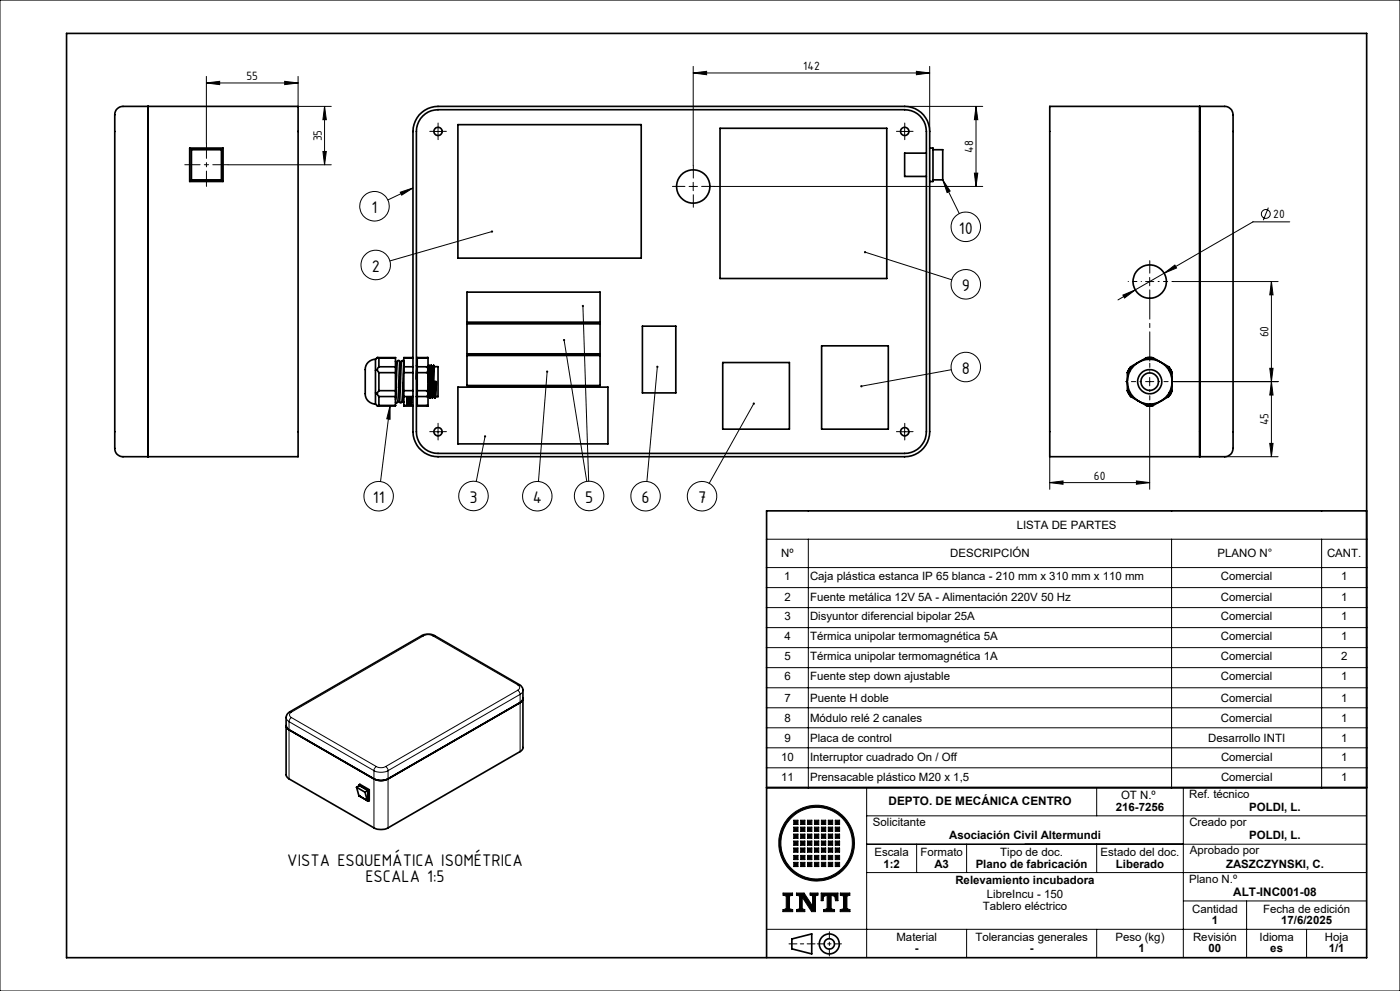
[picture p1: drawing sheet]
<svg xmlns="http://www.w3.org/2000/svg" width="420mm" height="297mm" viewBox="0 0 420 297" stroke-linecap="round" stroke-linejoin="round" font-family="sans-serif">
<g fill="none" stroke="#000" stroke-width=".3">
<path d="M0 0h420v297h-420zM208 19.9v29.7M278.9 19.9v19.5M61.9 24.9l4-.5v1zM61.9 22.9v20M61.9 24.9h27.5M85.4 24.4l4 .5-4 .5zM89.4 22.9v9h10M97.4 31.9v17.5M97.4 31.9l.5 4h-1zM130.1 39.4h2.5M131.4 38.1v2.5"/>
<path d="M208 21.9l4-.5v1zM208 21.9h70.9M270.2 39.4h2.5M271.4 38.1v2.5M271.4 31.9h23.4M274.9 21.4l4 .5-4 .5zM292.8 31.9l.5 4h-1zM292.8 31.9v24M68.4 49.4h31M96.9 45.4h1l-.5 4zM120.1 57.6l3.8-1.3-3.4 2.2zM123.9 56.3l-7.6 3.6"/>
<path d="M206.7 55.9h2.5M208 54.6v2.5M214.2 55.9h80.6M282.8 53.9l2.2 3.4-.9 .4zM282.8 53.9l5 10.1M292.3 51.9h1l-.5 4zM147.6 69.4l-30.7 8.8M259.5 75.6l26 8.3M380.5 62.2l-1.5 3.8M386.9 66.5h-11l-26.6 15.4M174.9 91.7l1.7 52.5M336.9 88.4l3.7-1.5-3.2 2.4z"/>
<path d="M340.6 86.9l-5.2 3M343.7 84.4h2.4M344.9 83.1v2.6M349.3 81.9l3.2-2.5 .5 .9zM349.3 81.9l-8.7 5M351.9 84.4h31.5M381.4 84.4l.5 4h-1zM381.4 84.4v52.5M164.1 111.4l-2.6 32.9M169.2 101.9l6.8 42.4M197.2 109.9l-3.1 34.4M285.4 110.8l-27 4.9"/>
<path d="M343.7 114.4h2.4M344.9 113.1v2.5M352.2 114.4h31.2M380.9 110.4h1l-.5 4zM381.4 114.4l.5 4h-1zM117 121.6l-2.8 22.7M117 121.6v4.1l-1-.2zM130.1 129.4h2.5M131.4 128.1v2.5M145.5 130.8l-2.6 13.5M226.1 121l-13.3 23.8M270.2 129.4h2.5"/>
<path d="M271.4 128.1v2.5M314.9 136.9v9.7M344.9 121.6v25M367.4 136.9h16M380.9 132.9h1l-.5 4zM314.9 144.6l4-.5v1zM314.9 144.6h30M340.9 144.1l4 .5-4 .5zM230 161.6h180M230 170.1h180M230 176.1h180M242.5 161.6v74.5"/>
<path d="M351.5 161.6v74.5M396.5 161.6v74.5M126.5 190.5l.5 .1M127 190.6a2.96 2.96 0 0 1 2.9 0M127 190.6l-39.6 22.8M129.9 190.6l25.4 14.6M130.4 190.5l-.5 .1M230 182.1h180M230 188.1h180M230 194.1h180M85.8 215l.2 .6 .7 .7M86.7 216.3v17.1"/>
<path d="M86.7 216.3l25.5 14.7M86.9 213.4h.5M87.4 213.4a.86 .86 0 0 0-.6 .8 .86 .86 0 0 0 .6 .8M87.4 215l-.5 .6-.2 .7M87.4 215l25.5 14.7M155.3 205.2a.86 .86 0 0 1 .6 .9 .86 .86 0 0 1-.6 .8M155.3 206.9l.5 .5 .2 .7M155.3 206.9l-39.6 22.8M155.8 205.2h-.5M156 208.1v17.1M156 208.1l-39.6 22.9M156.9 206.9l-.2 .6-.7 .6"/>
<path d="M230 200.1h180M230 206.1h180M230 212.1h180M230 218.1h180M112.2 231a4.7 4.7 0 0 0 4.2 0M112.2 231v17.1M112.9 229.7l-.6 .7-.1 .6M112.9 229.7a2.96 2.96 0 0 0 2.8 0M115.7 229.7l.6 .7 .1 .6M116.4 231v17.1M230 224.1h180M230 230.1h180"/>
<path d="M260 236v51M329 236v8.5M359.2 236h-4.2v51M238.1 245.8h1.3v1.3h-1.3zM238.1 247.9h1.3v1.3h-1.3zM238.1 250h1.3v1.2h-1.3zM238.1 252.1h1.3v1.2h-1.3zM238.1 254.1h1.3v1.3h-1.3zM238.1 256.4h1.3v1.2h-1.3zM238.1 258.4h1.3v1.3h-1.3zM240.2 245.8h1.3v1.3h-1.3zM240.2 247.9h1.3v1.3h-1.3z"/>
<path d="M240.2 250h1.3v1.2h-1.3zM240.2 252.1h1.3v1.2h-1.3zM240.2 254.1h1.3v1.3h-1.3zM240.2 256.4h1.3v1.2h-1.3zM240.2 258.4h1.3v1.3h-1.3zM242.3 245.8h1.3v1.3h-1.3zM242.3 247.9h1.3v1.3h-1.3zM242.3 250h1.3v1.2h-1.3zM242.3 252.1h1.3v1.2h-1.3zM242.3 254.1h1.3v1.3h-1.3zM242.3 256.4h1.3v1.2h-1.3zM242.3 258.4h1.3v1.3h-1.3z"/>
<path d="M244.3 245.8h1.3v1.3h-1.3zM244.3 247.9h1.3v1.3h-1.3zM244.3 250h1.3v1.2h-1.3zM244.3 252.1h1.3v1.2h-1.3zM244.3 254.1h1.3v1.3h-1.3zM244.3 256.4h1.3v1.2h-1.3zM244.3 258.4h1.3v1.3h-1.3zM246.4 245.8h1.3v1.3h-1.3zM246.4 247.9h1.3v1.3h-1.3zM246.4 250h1.3v1.2h-1.3zM246.4 252.1h1.3v1.2h-1.3zM246.4 254.1h1.3v1.3h-1.3z"/>
<path d="M246.4 256.4h1.3v1.2h-1.3zM246.4 258.4h1.3v1.3h-1.3zM248.5 245.8h1.3v1.3h-1.3zM248.5 247.9h1.3v1.3h-1.3zM248.5 250h1.3v1.2h-1.3zM248.5 252.1h1.3v1.2h-1.3zM248.5 254.1h1.3v1.3h-1.3zM248.5 256.4h1.3v1.2h-1.3zM248.5 258.4h1.3v1.3h-1.3zM250.6 245.8h1.3v1.3h-1.3zM250.6 247.9h1.3v1.3h-1.3zM250.6 250h1.3v1.2h-1.3z"/>
<path d="M250.6 252.1h1.3v1.2h-1.3zM250.6 254.1h1.3v1.3h-1.3zM250.6 256.4h1.3v1.2h-1.3zM250.6 258.4h1.3v1.3h-1.3zM260 253h150M260 244.5h150M275 253v8.5M290 253v8.5M329 253v8.5M230 278.5h180M234.9 267.6h2.9v.7l-.9 .2v3.8l.9 .3v.6h-2.9v-.5l1-.4v-3.8l-1-.2zM238.9 267.6h2.3l2.6 3.9v-3l-.8-.3v-.6h2.4v.6l-.7 .3v4.7h-1.2l-2.8-4.3v3.4l.7 .3v.6h-2.4v-.6l.9-.3v-3.8l-1-.2z"/>
<path d="M246.3 267.6h5.1v2.3h-.8l-.2-1.3-1.1-.3v4l1.1 .4v.5h-3.3v-.5l1-.4v-4l-1 .3-.2 1.3h-.6zM252.1 267.6h2.9v.7l-.9 .2v3.8l.9 .3v.6h-2.9v-.5l.9-.4v-3.8l-.9-.2zM260 261.5h150M290 278.5v8.5M329 278.5v8.5M355 270h55M374 270v17M392 278.5v8.5"/>
<circle cx="112.4" cy="61.8" r="4.4"/>
<circle cx="112.7" cy="79.4" r="4.4"/>
<circle cx="289.7" cy="68" r="4.4"/>
<circle cx="379.8" cy="64.1" r="1.32"/>
<circle cx="289.7" cy="85.2" r="4.4"/>
<circle cx="289.7" cy="110" r="4.4"/>
<circle cx="113.6" cy="148.7" r="4.4"/>
<circle cx="142" cy="148.6" r="4.4"/>
<circle cx="161.2" cy="148.7" r="4.4"/>
<circle cx="176.7" cy="148.6" r="4.4"/>
<circle cx="193.7" cy="148.7" r="4.4"/>
<circle cx="210.6" cy="148.7" r="4.4"/>
<circle cx="245" cy="252.7" r="10.7"/>
<circle cx="245" cy="252.7" r="11.4"/>
</g>
<g fill="none" stroke="#000" stroke-width=".5">
<path d="M20 10h390v277h-390zM35.1 32.6l.8-.5 1-.2h52.5v105h-52.5a2.81 2.81 0 0 1-2.5-3.7v-97.6a4.1 4.1 0 0 1 .7-3zM44.4 31.9v105M125.7 34.5a7.6 7.6 0 0 1 5.7-2.6h140a7.5 7.5 0 0 1 7.5 7.5v90a7.5 7.5 0 0 1-7.5 7.5h-140a7.5 7.5 0 0 1-7.5-7.5v-90a7.8 7.8 0 0 1 1.8-4.9zM126.8 34.8a6.3 6.3 0 0 1 4.6-1.9h140a6.5 6.5 0 0 1 6.5 6.5v90a6.5 6.5 0 0 1-6.5 6.5h-140a6.5 6.5 0 0 1-6.5-6.5v-90a6.6 6.6 0 0 1 1.9-4.6zM137.4 37.4h55v40h-55zM216 38.4h50v45.1h-50zM314.9 31.9h52.5a2.89 2.89 0 0 1 2.5 3.7v97.6a2.86 2.86 0 0 1-2.5 3.7h-52.5zM359.9 31.9v105M56.9 44.4h10v10h-10zM57.4 44.9h9v9h-9zM277.9 45.9h-6.5v7h6.5"/>
<path d="M278.9 44.4h1v10h-1M279.9 44.9h2.9v9h-2.9M140.1 87.6h39.9v9h-39.9zM140.1 97h39.9v9h-39.9zM192.7 97.8h10v20h-10zM112.6 107.7a3.4 3.4 0 0 0-3 4.2v4.1a6.1 6.1 0 0 0 .9 4.2l1 .7 1.1 .2M112.6 107.7v13.4M112.6 117.8l.6 .2M113.2 110.8l.5 .9M113.2 118l.5 .8M113.2 107.2h.5M113.2 107.2h5.4"/>
<path d="M113.2 110.8l-.6 .2M113.2 107.2l-.6 .5M113.7 117.1l-.5 .9M113.7 109.9l-.5 .9M113.7 118.8h4.9M113.7 107.2v2.7M113.7 111.7v5.4M113.7 118.8v2.7M113.7 117.1h4.9M113.7 111.7h4.9M113.7 109.9h4.9M113.7 107.2h4.9"/>
<path d="M118.6 109.9v1.8M118.6 117.1v1.7M118.6 108.4h.6l-.5 11.5M118.6 107.2v2.7M118.6 111.7v5.4M118.6 118.8v2.7M119.6 116.1l-.3 4.3-.2 .4-.4-.3M119.6 114.9v1.2M119.9 108.4l-.4-.4-.3 .8M120.4 108.9l-.6 11.5M120.5 108.4l-.6 .1-.3 7.6M120.9 115.5l-.4 5-.3 .3-.4-.4"/>
<path d="M120.9 114.9v.6M121.1 108.3l-.1-.2h-.4l-.2 .6M121.1 109.9v1.8M121.1 117.1v1.7M121.1 108.7l-.2 6.8M121.1 118.8h2.8M121.1 117.1h2.8M121.1 111.7h2.8M121.1 109.9h2.8M121.1 107.2v2.7M121.1 111.7v5.4M121.1 118.8v2.7"/>
<path d="M121.1 107.2h2.8M122.1 119.7l.3 .1M122.1 119.3l.3 .1 .8-.1M122.1 119.2h.1M122.1 119.2l.6 .2M122.1 119.6v.1M122.1 119.6l.3 .2M122.3 119.3h.1M122.2 119.2h.9M122.2 119.7h.1M122.2 119.7l.2 .1M122.2 119.1v.1"/>
<path d="M122.2 119.6v.1M122.3 119.7l.1 .1M122.3 119.3l.4 .1M122.4 119.5l.4 .1M122.4 119.5l-.3 .2M122.4 119.5h.1M122.4 119.5l-.3 .1M122.4 119.6l-.1 .1M122.4 119.5l.3 .2-.3-.1M122.4 119.5l-.2 .2M122.4 119.5v.1M122.4 119.8h.1"/>
<path d="M122.7 119.1l.5 .2M122.7 119.1l-.6 .2M122.7 119.1l-.6 .1M122.7 119.1l.5 .1M122.7 119.1v.1M122.7 119.1l-.5 .1M122.7 119.2l-.4 .1M122.7 119.1h.2M122.7 119.2h.2M122.8 119.6l.3 .1M122.9 119.2l.1 .1M122.9 119.1v.1"/>
<path d="M122.9 119.1l.2 .1M123 119.3l-.3 .1M123 119.5h.1M123 119.7h.1M123 119.5h.2M123 119.5v.2M123.1 119.2l-.1 .1M123.1 119.1v.1M123.2 119.8h.1M123.2 119.8v.1M123.2 119.5v.3M123.2 119.2h.1"/>
<path d="M123.2 119.2l-.5 .2M123.2 119.5h.1M123.9 107.2h-2.8M124.9 109.6l.2 .3M124.9 118.9h.1M125 118.9l.1 .3M125.2 117.1l3 .1a1.23 1.23 0 0 1 0 1.5l-3 .1M125.2 117.1v1.7M125.2 109.9h2.8l.4 .8-.4 1h-2.8M125.2 109.9v1.8M125.2 115.1l-.2 3.8M125.2 109.9l-.3 3.8"/>
<path d="M125.2 107.2v2.7M125.2 111.7v5.4M125.2 118.8v2.7M128.4 107.2h-3.2M128.4 107.2v14.4M128.4 118.9v.1M128.4 118.9h.3M128.6 109.5l-.2 .3M128.6 109.5l.2 .4M128.6 109.5h.1M128.6 109.5l-.2 4.9M128.7 118.9l.3 .4"/>
<path d="M128.8 109.9l-.4 8.9M129.1 109.9l-.4 9M129.3 109.5l-.2 .4h-.3M129.3 109.5l.3 .4M129.3 109.5l-.3 9.8M129.5 118.9l.2 .4M129.6 109.9l-.4 9-.2 .4M129.6 109.9h.3M129.9 109.9l-.4 9h-.3M130 118.9l-.3 .4M130 118.9h.2M130.1 109.5l-.2 .4"/>
<path d="M130.1 109.5l.2 .4M130.1 109.5l-.4 9.8M130.2 118.9l.3 .4M130.3 109.9l-.3 8.9M130.3 109.9h1.1v9h-.7M130.7 114.4l-.2 4.9M130.7 118.9l-.2 .4M130.7 118.8l.2-4.4h-.5l-.2 4.5M137.4 116h45v17h-45zM140.1 106.5h39.9v9h-39.9zM216.8 108.7h20v19.9h-20zM246.5 103.6h20v25h-20z"/>
<path d="M338.2 117.1l.5 .9M338.2 117.1l1 1.7M338.2 111.7v2.5M338.2 114.5v2.6M338.7 110.8l-.5 .9M338.7 118l.5 .8M338.7 110.8l.4 .2M339.1 117.8l-.4 .2M339.2 109.9l-.5 .9M339.2 109.9l-1 1.8M339.2 118.8l2 1.2M341.2 108.8l-2 1.1"/>
<path d="M343.9 107.2h2M343.9 107.2l-2.6 1.5M344.9 107.2h1M344.9 107.2h-1M344.9 107.2v.5M345.9 107.2l2.6 1.5M348.6 108.8l2 1.1M350.6 109.9l.6 .9M350.6 109.9l1 1.8M350.6 118.8l-2 1.2M350.7 117.8l.5 .2M351.2 110.8l.4 .9"/>
<path d="M351.2 118l-.6 .8M351.2 110.8l-.5 .2M351.6 117.1l-.4 .9M351.6 117.1l-1 1.7M351.6 111.7v2.5M351.6 114.5v2.6M112.6 121.1l.6 .5M113.7 121.5l-.5 .1M113.7 121.5h4.9M118.6 121.5l-5.4 .1M119.3 120.4h.5M120.6 120.4h.5v.2"/>
<path d="M121.1 121.5l2.8 .1M121.1 121.5h2.8M122.1 121l.6 .3 .5-.3M122.1 120.2h1.1M122.1 121h.1M122.1 121l.2 .2h.7M122.1 120.9v.1M122.2 120.2h.1M122.2 120.2l-.1 .1M122.2 120.6h-.1M122.2 121h.1M122.2 121l.5 .2"/>
<path d="M122.2 120.8v.2M122.3 121l.4 .2M122.3 120.8h.2l-.2 .2M122.3 120.8h.1M122.3 120.8l-.2 .2M122.4 120.5h.8M122.4 120.5h.1M122.4 120.8l-.2 .2M122.6 120.7l.6 .3M122.7 120.7h.1M122.7 120.7l-.1 .3M122.7 120.7l.5 .3"/>
<path d="M122.8 120.8l.2 .2M122.8 120.8v.2M122.8 120.8l.3 .2M122.9 120.3l-.8 .3M122.9 120.2l-.1 .1M122.9 120.2h.1M123 121.1v.1M123 121l-.3 .2M123.1 121h-.1M123.1 121l-.4 .2M123.1 120.8v.2M123.2 120.2h.1"/>
<path d="M123.2 120.2v.1M123.2 120.5v.1M123.2 120.5h.1M123.2 121h.1M123.2 121l-.2 .2M123.2 120.9v.1M123.2 120.3l-.7 .2M125.2 121.5l3.2 .1M341.3 120l2.6 1.5M343.9 121.5l1 .1M343.9 121.5h2M344.9 121.1v.5"/>
<path d="M345.9 121.5l-1 .1M348.5 120l-2.6 1.5M410 153.1h-180v133.9M156.9 206.9v17.3l-.4 .7-40.1 23.2a4.7 4.7 0 0 1-4.2 0l-25.5-14.7-.7-.6-.2-.6v-17.2a1.98 1.98 0 0 1 1.1-1.6l39.6-22.9a4.2 4.2 0 0 1 3.9 0l25.4 14.7 .9 .9 .2 .8M156.9 209.3l-.2 .6-.7 .7-39.6 22.8a4.7 4.7 0 0 1-4.2 0l-25.5-14.7-.5-.4-.4-.8M107 235.9l.8-.5 2.5 1.5M107 235.9l2.5 1.5M107 235.9l.7 2.6M107.7 238.5h.1M107.7 238.5l2.5 1.5M107.7 235.2l2.8 1.7M107.7 238.5l2.8 1.6"/>
<path d="M107.7 235.2v.3M107.7 235.2l.3-.1 2.8 1.6M109.5 237.4l.7 2.6M110.3 236.9l-.8 .5M110.3 236.9l-.1 3.1M110.5 236.9v3.2M110.8 236.7v3.3l-.3 .1M110.8 236.7l-.3 .2M230 236h180M230 236.1h180M237.6 281.4l5.9-1.5v6l-5.9-1.5z"/>
<circle cx="131.4" cy="39.4" r="1.24"/>
<circle cx="271.4" cy="39.4" r="1.24"/>
<circle cx="208" cy="55.9" r="5"/>
<circle cx="344.9" cy="84.4" r="5"/>
<circle cx="344.9" cy="114.4" r="6.7"/>
<circle cx="344.9" cy="114.4" r="2.63"/>
<circle cx="344.9" cy="114.4" r="3.6"/>
<circle cx="131.4" cy="129.4" r="1.24"/>
<circle cx="271.4" cy="129.4" r="1.24"/>
<circle cx="248.8" cy="282.9" r="2.98"/>
<circle cx="248.8" cy="282.9" r="1.55"/>
</g>
<path d="M236.7 282.9h7.8" fill="none" stroke="#000" stroke-width=".3" stroke-dasharray="6.1 1 1 1" stroke-dashoffset="3.7"/>
<path d="M248.8 279.2v7.3M245.2 282.9h7.2" fill="none" stroke="#000" stroke-width=".3" stroke-dasharray="6.1 1 1 1" stroke-dashoffset="4"/>
<g fill="#000">
<path d="M234.9 267.6v.7l1 .2v3.8l-1 .4v.5h2.9v-.6l-.9-.3v-3.8l.9-.2v-.7zM246.3 267.6v2.3h.6l.2-1.3 1-.3v4l-1 .4v.5h3.3v-.5l-1.1-.4v-4l1.1 .3 .2 1.3h.8v-2.3zM252.1 267.6v.7l.9 .2v3.8l-.9 .4v.5h2.9v-.6l-.9-.3v-3.8l.9-.2v-.7zM238.1 258.4v1.3h1.3v-1.3zM240.2 258.4v1.3h1.3v-1.3zM242.3 258.4v1.3h1.3v-1.3zM244.3 258.4v1.3h1.3v-1.3zM246.4 258.4v1.3h1.3v-1.3zM248.5 258.4v1.3h1.3v-1.3zM250.6 258.4v1.3h1.3v-1.3zM250.6 256.4v1.2h1.3v-1.2zM250.6 254.1v1.3h1.3v-1.3zM248.5 254.1v1.3h1.3v-1.3zM248.5 256.4v1.2h1.3v-1.2zM246.4 256.4v1.2h1.3v-1.2zM246.4 254.1v1.3h1.3v-1.3zM244.3 254.1v1.3h1.3v-1.3zM244.3 256.4v1.2h1.3v-1.2zM242.3 256.4v1.2h1.3v-1.2zM242.3 254.1v1.3h1.3v-1.3zM240.2 254.1v1.3h1.3v-1.3zM240.2 256.4v1.2h1.3v-1.2zM238.1 256.4v1.2h1.3v-1.2zM238.1 254.1v1.3h1.3v-1.3zM238.1 252.1v1.2h1.3v-1.2zM240.2 252.1v1.2h1.3v-1.2zM242.3 252.1v1.2h1.3v-1.2zM244.3 252.1v1.2h1.3v-1.2zM246.4 252.1v1.2h1.3v-1.2zM248.5 252.1v1.2h1.3v-1.2zM250.6 252.1v1.2h1.3v-1.2zM250.6 250v1.2h1.3v-1.2zM248.5 250v1.2h1.3v-1.2zM246.4 250v1.2h1.3v-1.2zM244.3 250v1.2h1.3v-1.2zM242.3 250v1.2h1.3v-1.2zM240.2 250v1.2h1.3v-1.2zM238.1 250v1.2h1.3v-1.2zM238.1 247.9v1.3h1.3v-1.3zM240.2 247.9v1.3h1.3v-1.3zM242.3 247.9v1.3h1.3v-1.3zM244.3 247.9v1.3h1.3v-1.3zM246.4 247.9v1.3h1.3v-1.3zM248.5 247.9v1.3h1.3v-1.3zM250.6 247.9v1.3h1.3v-1.3zM250.6 245.8v1.3h1.3v-1.3zM248.5 245.8v1.3h1.3v-1.3zM246.4 245.8v1.3h1.3v-1.3zM244.3 245.8v1.3h1.3v-1.3zM242.3 245.8v1.3h1.3v-1.3zM240.2 245.8v1.3h1.3v-1.3zM238.1 245.8v1.3h1.3v-1.3zM234.2 252.7a10.8 10.8 0 0 1 21.5 0 10.8 10.8 0 0 1-21.5 0zM233.6 252.7a11.4 11.4 0 0 0 22.8 0 11.4 11.4 0 0 0-22.8 0z" fill-rule="evenodd"/>
<path d="M238.9 267.6h2.3l2.6 3.9v-3l-.8-.3v-.6h2.4v.6l-.7 .3v4.7h-1.2l-2.8-4.3v3.4l.7 .3v.6h-2.4v-.6l.9-.3v-3.8l-1-.2z" fill-rule="evenodd"/>
</g>
<path d="M342.4 114.4h-4.7M344.9 111.9v-4.8M344.9 116.9v4.7M347.4 114.4h4.8" fill="none" stroke="#000" stroke-width=".3" stroke-dasharray="15.2 1.3 1.3 1.3" stroke-dashoffset="14.8"/>
<g fill="none" stroke="#000" stroke-width=".3" stroke-dasharray="15.2 1.3 1.3 1.3">
<path d="M130.2 39.4h-1.3M131.4 38.1v-1.2M132.7 39.4h1.2M270.2 39.4h-1.3M271.4 38.1v-1.2M272.7 39.4h1.2M131.4 40.6v1.3M205.5 55.9h-3.8M208 58.4v3.7M208 53.4v-3.8M210.5 55.9h3.7M271.4 40.6v1.3"/>
<path d="M344.9 81.9v-3.8M130.2 129.4h-1.3M131.4 130.6v1.3M131.4 128.1v-1.2M132.7 129.4h1.2M270.2 129.4h-1.3M271.4 130.6v1.3M271.4 128.1v-1.2M272.7 129.4h1.2"/>
</g>
<path d="M342.4 84.4h-4" fill="none" stroke="#000" stroke-width=".3" stroke-dasharray="15.2 1.3 1.3 1.3" stroke-dashoffset="15.2"/>
<path d="M344.9 86.9v21.3" fill="none" stroke="#000" stroke-width=".3" stroke-dasharray="15.2 1.3 1.3 1.3" stroke-dashoffset="6.5"/>
<path d="M347.4 84.4h4.5" fill="none" stroke="#000" stroke-width=".3" stroke-dasharray="15.2 1.3 1.3 1.3" stroke-dashoffset="14.9"/>
<path d="M61.9 42.9v13M68.4 49.4h-13" fill="none" stroke="#000" stroke-width=".3" stroke-dasharray="15.2 1.3 1.3 1.3" stroke-dashoffset="10.6"/>
<g fill="#000">
<path d="M61.9 24.9l4-.5v1zM85.4 24.4l4 .5-4 .5z"/>
<path d="M208 21.9l4-.5v1zM274.9 21.4l4 .5-4 .5z"/>
<path d="M96.9 45.4h1l-.5 4zM97.4 31.9l.5 4h-1z"/>
<path d="M292.3 51.9h1l-.5 4zM292.8 31.9l.5 4h-1z"/>
<path d="M147.3 69.2a.34 .34 0 0 0 .2 .5 .34 .34 0 0 0 .4-.4l-.3 .1 .3-.1-.2-.2zM145.3 130.5a.33 .33 0 0 0 0 .5 .33 .33 0 0 0 .5-.1 .33 .33 0 0 0-.2-.4l-.1 .3 .1-.3zM117 121.6v4.1l-1-.2zM197.1 109.6a.33 .33 0 0 0-.2 .5 .33 .33 0 0 0 .5 0 .33 .33 0 0 0-.2-.5v.3v-.3zM225.8 120.8a.33 .33 0 0 0 .2 .4 .33 .33 0 0 0 .4-.1 .33 .33 0 0 0-.1-.4l-.2 .3 .2-.3zM258.2 115.5l-.1 .3 .3-.1-.3 .1a.33 .33 0 0 0 .5 .2 .33 .33 0 0 0 .1-.5 .33 .33 0 0 0-.5 0zM259.2 75.4l.3 .2-.3-.1a.34 .34 0 0 0 .3 .4 .34 .34 0 0 0 .3-.5 .34 .34 0 0 0-.6 0zM282.8 53.9l2.2 3.4-.9 .4zM120.1 57.6l3.8-1.3-3.4 2.2zM163.9 111.2a.34 .34 0 0 0 0 .5 .34 .34 0 0 0 .5-.2 .34 .34 0 0 0-.2-.4l-.1 .3 .1-.3zM168.9 101.7a.33 .33 0 0 0 .1 .5 .33 .33 0 0 0 .5-.2 .33 .33 0 0 0-.3-.4v.3v-.3zM174.6 91.5a.35 .35 0 0 0 .1 .5 .35 .35 0 0 0 .5-.2 .35 .35 0 0 0-.3-.4v.3v-.3z"/>
<path d="M336.9 88.4l.5 .9 3.2-2.4zM349.3 81.9l3.7-1.6-.5-.9z"/>
<path d="M381.4 114.4l.5 4h-1zM380.9 132.9h1l-.5 4zM381.4 84.4l.5 4h-1zM380.9 110.4h1l-.5 4z"/>
<path d="M340.9 144.1l4 .5-4 .5zM314.9 144.6l4-.5v1z"/>
</g>
<g font-size="5.4">
<text x="111.5" y="63.9">1</text>
<text x="287.7" y="70">10</text>
<text x="111.5" y="81.5">2</text>
<text x="288.5" y="87.2">9</text>
<text x="288.5" y="112">8</text>
<text x="111.9" y="150.8">11</text>
<text x="140.8" y="150.7">3</text>
<text x="159.8" y="150.8">4</text>
<text x="175.5" y="150.7">5</text>
<text x="192.5" y="150.8">6</text>
<text x="209.4" y="150.8">7</text>
<text x="86.2" y="259.4">VISTA ESQUEMÁTICA ISOMÉTRICA</text>
<text x="109.6" y="264.3">ESCALA 1:5</text>
</g>
<g font-size="3.9">
<text x="73.9" y="24">55</text>
<text x="241" y="21">142</text>
<text x="96.5" y="42.4" transform="rotate(-90 96.5 42.4)">35</text>
<text x="291.9" y="45.7" transform="rotate(-90 291.9 45.7)">48</text>
<text x="382" y="65.3">20</text>
<text x="380.6" y="101.1" transform="rotate(-90 380.6 101.1)">60</text>
<text x="380.6" y="127.5" transform="rotate(-90 380.6 127.5)">45</text>
<text x="328.2" y="143.7">60</text>
</g>
<g font-size="3.5">
<text x="266.6" y="241.2">DEPTO. DE MECÁNICA CENTRO</text>
<text x="370" y="268.5">ALT-INC001-08</text>
</g>
<g font-size="3.4">
<text x="305" y="158.5">LISTA DE PARTES</text>
<text x="234.4" y="167">Nº</text>
<text x="285.1" y="167">DESCRIPCIÓN</text>
<text x="365.3" y="167">PLANO N°</text>
<text x="398.1" y="167">CANT.</text>
<text x="235.3" y="173.9">1</text>
<text x="243" y="173.9">Caja plástica estanca IP 65 blanca - 210 mm x 310 mm x 110 mm</text>
<text x="366.3" y="173.9">Comercial</text>
<text x="402.3" y="173.9">1</text>
<text x="235.3" y="180.3">2</text>
<text x="235.3" y="185.9">3</text>
<text x="243" y="180.3">Fuente metálica 12V 5A - Alimentación 220V 50 Hz</text>
<text x="243" y="185.9">Disyuntor diferencial bipolar 25A</text>
<text x="366.3" y="180.3">Comercial</text>
<text x="366.3" y="185.9">Comercial</text>
<text x="402.3" y="180.3">1</text>
<text x="402.3" y="185.9">1</text>
<text x="235.3" y="191.9">4</text>
<text x="243" y="191.9">Térmica unipolar termomagnética 5A</text>
<text x="366.3" y="191.9">Comercial</text>
<text x="402.3" y="191.9">1</text>
<text x="235.3" y="197.9">5</text>
<text x="243" y="197.9">Térmica unipolar termomagnética 1A</text>
<text x="366.3" y="197.9">Comercial</text>
<text x="402.3" y="197.9">2</text>
<text x="235.3" y="203.9">6</text>
<text x="243" y="203.9">Fuente step down ajustable</text>
<text x="366.3" y="203.9">Comercial</text>
<text x="402.3" y="203.9">1</text>
<text x="235.3" y="210.3">7</text>
<text x="243" y="210.3">Puente H doble</text>
<text x="366.3" y="210.3">Comercial</text>
<text x="402.3" y="210.3">1</text>
<text x="235.3" y="216.3">8</text>
<text x="243" y="216.3">Módulo relé 2 canales</text>
<text x="366.3" y="216.3">Comercial</text>
<text x="402.3" y="216.3">1</text>
<text x="234.4" y="227.9">10</text>
<text x="235.3" y="222.3">9</text>
<text x="243" y="222.3">Placa de control</text>
<text x="243" y="227.9">Interruptor cuadrado On / Off</text>
<text x="362.5" y="222.3">Desarrollo INTI</text>
<text x="366.3" y="227.9">Comercial</text>
<text x="402.3" y="222.3">1</text>
<text x="402.3" y="227.9">1</text>
<text x="234.4" y="233.9">11</text>
<text x="243" y="233.9">Prensacable plástico M20 x 1,5</text>
<text x="366.3" y="233.9">Comercial</text>
<text x="402.3" y="233.9">1</text>
<text x="336.3" y="239.5">OT N.º</text>
<text x="356.7" y="239.1">Ref. técnico</text>
<text x="334.8" y="243">216-7256</text>
<text x="374.8" y="243">POLDI, L.</text>
<text x="261.9" y="247.5">Solicitante</text>
<text x="284.7" y="251.6">Asociación Civil Altermundi</text>
<text x="356.8" y="247.5">Creado por</text>
<text x="374.8" y="251.6">POLDI, L.</text>
<text x="262.4" y="256.5">Escala</text>
<text x="276.1" y="256.5">Formato</text>
<text x="300" y="256.5">Tipo de doc.</text>
<text x="330.2" y="256.5">Estado del doc.</text>
<text x="357" y="256">Aprobado por</text>
<text x="265" y="260">1:2</text>
<text x="280.3" y="260">A3</text>
<text x="292.7" y="260">Plano de fabricación</text>
<text x="334.8" y="260">Liberado</text>
<text x="367.8" y="260">ZASZCZYNSKI, C.</text>
<text x="286.6" y="265.1">Relevamiento incubadora</text>
<text x="296.1" y="269.3">LibreIncu - 150</text>
<text x="356.7" y="264.5">Plano N.º</text>
<text x="294.8" y="272.8">Tablero eléctrico</text>
<text x="357.6" y="273.5">Cantidad</text>
<text x="378.9" y="273.5">Fecha de edición</text>
<text x="268.9" y="282">Material</text>
<text x="292.6" y="282">Tolerancias generales</text>
<text x="334.7" y="282">Peso (kg)</text>
<text x="357.9" y="282">Revisión</text>
<text x="363.5" y="277">1</text>
<text x="377.8" y="282">Idioma</text>
<text x="384.4" y="277">17/6/2025</text>
<text x="397.5" y="282">Hoja</text>
<text x="274.5" y="285.5">-</text>
<text x="308.9" y="285.5">-</text>
<text x="341.5" y="285.5">1</text>
<text x="362.6" y="285.5">00</text>
<text x="381.1" y="285.5">es</text>
<text x="398.6" y="285.5">1/1</text>
</g>
</svg>
